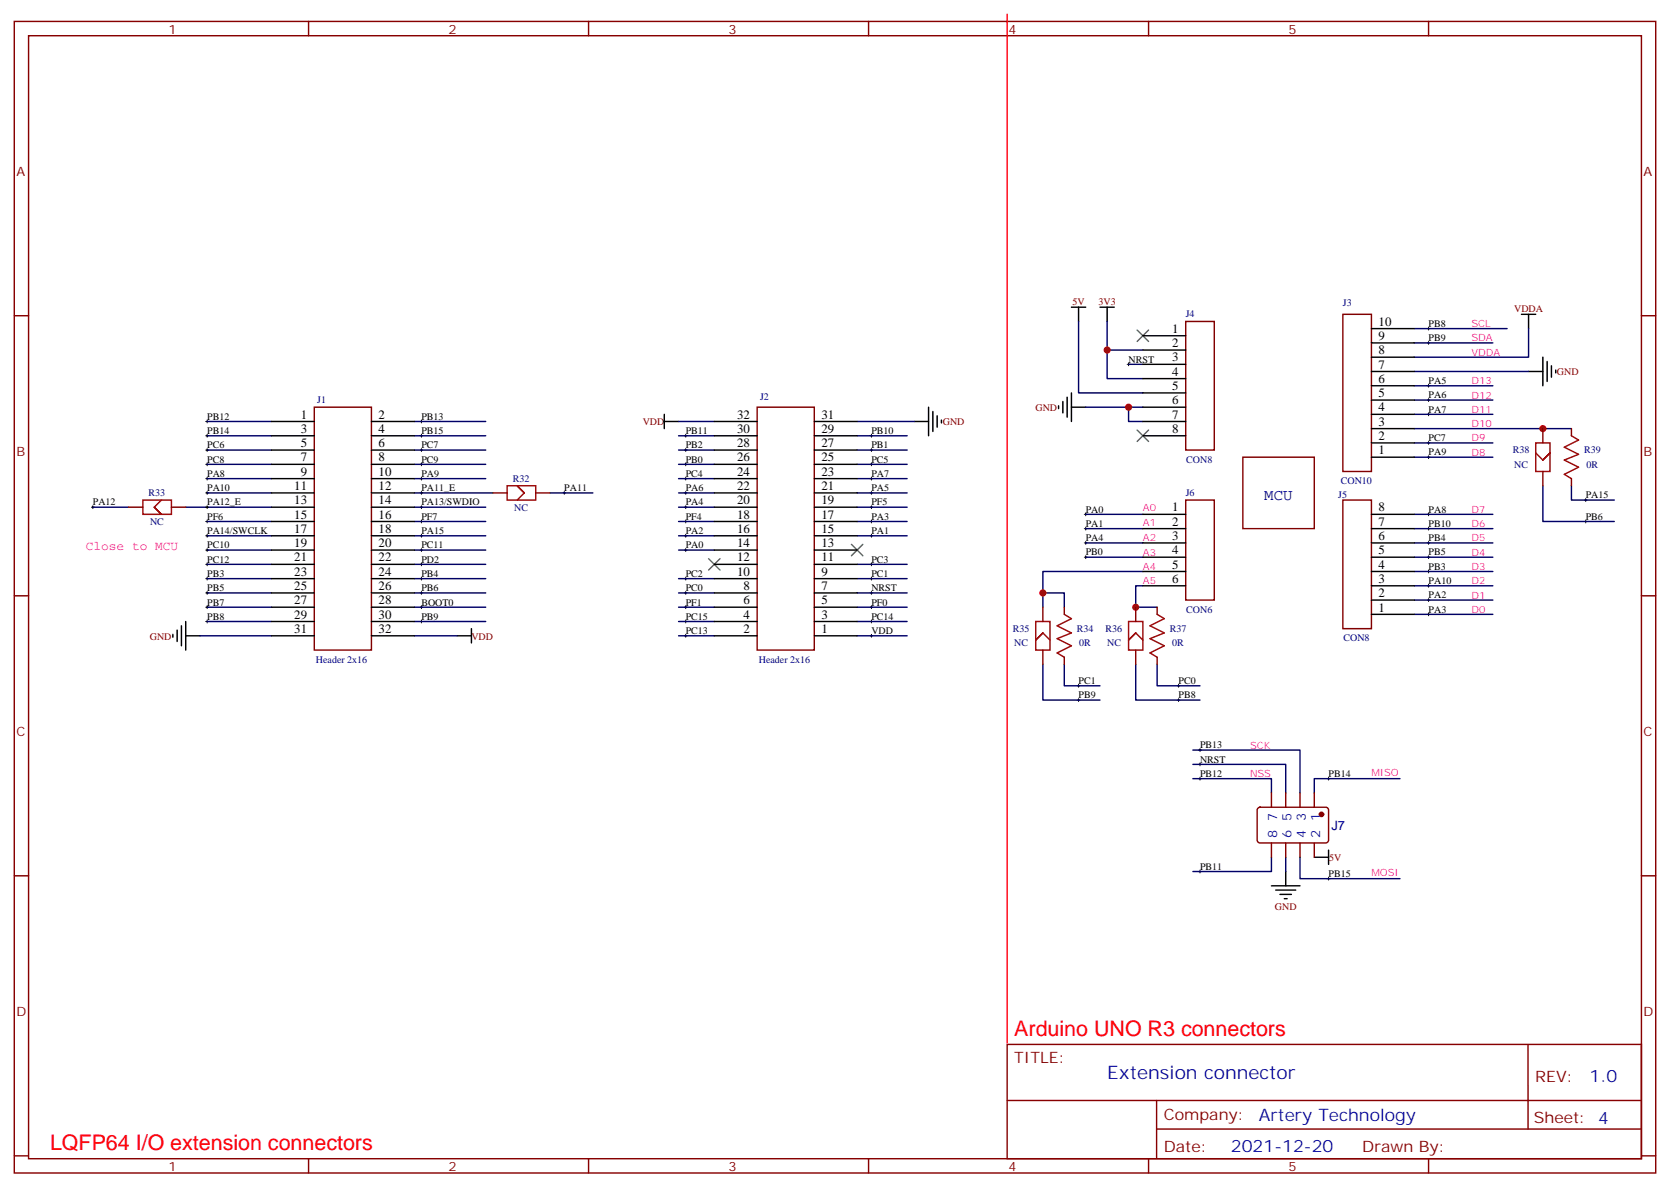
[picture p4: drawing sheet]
<svg xmlns="http://www.w3.org/2000/svg" width="412mm" height="293mm" viewBox="0 0 412 293" stroke-linecap="round" stroke-linejoin="round" font-family="sans-serif">
<g fill="none" stroke="#000" stroke-width=".25">
<path d="M278.3 90h.7M278.7 89.6v.7M352.4 98.8h.7M352.4 95.2h.7M352.4 81.1h.7M352.4 84.7h.7M352.8 80.8v.7M352.8 84.3v.7M352.8 94.9v.7M352.8 98.4v.7M50.8 104.1h.7M50.8 107.6h.7"/>
<path d="M50.8 111.1h.7M50.8 118.2h.7M50.8 114.7h.7M51.2 103.7v.7M51.2 107.2v.7M51.2 110.8v.7M51.2 114.3v.7M51.2 117.8v.7M103.7 104.1h.7M103.7 107.6h.7M103.7 111.1h.7M103.7 118.2h.7"/>
<path d="M103.7 114.7h.7M104.1 103.7v.7M104.1 107.2v.7M104.1 110.8v.7M104.1 114.3v.7M104.1 117.8v.7M169 107.6h.7M169 111.1h.7M169 118.2h.7M169 114.7h.7M169.3 107.2v.7M169.3 110.8v.7"/>
<path d="M169.3 114.3v.7M169.3 117.8v.7M214.8 107.6h.7M214.8 111.1h.7M214.8 118.2h.7M214.8 114.7h.7M215.2 107.2v.7M215.2 110.8v.7M215.2 114.3v.7M215.2 117.8v.7M352.4 109.4h.7M352.4 102.3h.7"/>
<path d="M352.4 112.9h.7M352.8 102v.7M352.8 109v.7M352.8 112.5v.7M22.6 125.2h.7M22.9 124.9v.7M50.8 139.3h.7M50.8 132.3h.7M50.8 135.8h.7M50.8 121.7h.7M50.8 125.2h.7M50.8 128.8h.7"/>
<path d="M51.2 121.4v.7M51.2 124.9v.7M51.2 128.4v.7M51.2 131.9v.7M51.2 135.5v.7M51.2 139v.7M103.7 139.3h.7M103.7 132.3h.7M103.7 135.8h.7M103.7 121.7h.7M103.7 125.2h.7M103.7 128.8h.7"/>
<path d="M104.1 121.4v.7M104.1 124.9v.7M104.1 128.4v.7M104.1 131.9v.7M104.1 135.5v.7M104.1 139v.7M139 121.7h.7M139.3 121.4v.7M169 132.3h.7M169 135.8h.7M169 121.7h.7M169 125.2h.7"/>
<path d="M169 128.8h.7M169.3 121.4v.7M169.3 124.9v.7M169.3 128.4v.7M169.3 131.9v.7M169.3 135.5v.7M214.8 139.3h.7M214.8 132.3h.7M214.8 121.7h.7M214.8 125.2h.7M214.8 128.8h.7M215.2 121.4v.7"/>
<path d="M215.2 124.9v.7M215.2 128.4v.7M215.2 131.9v.7M215.2 139v.7M267.8 137.6h.7M267.8 134.1h.7M267.8 130.5h.7M267.8 127h.7M268.1 126.6v.8M268.1 130.2v.7M268.1 133.7v.7M268.1 137.2v.7"/>
<path d="M352.4 137.6h.7M352.4 134.1h.7M352.4 130.5h.7M352.4 127h.7M352.8 126.6v.8M352.8 130.2v.7M352.8 133.7v.7M352.8 137.2v.7M391.2 128.8h.7M391.2 123.5h.7M391.6 123.1v.7M391.6 128.4v.7"/>
<path d="M50.8 142.9h.7M50.8 146.4h.7M50.8 153.5h.7M50.8 149.9h.7M51.2 142.5v.7M51.2 146v.8M51.2 149.6v.7M51.2 153.1v.7M103.7 142.9h.7M103.7 146.4h.7M103.7 153.5h.7M103.7 149.9h.7"/>
<path d="M104.1 142.5v.7M104.1 146v.8M104.1 149.6v.7M104.1 153.1v.7M169 142.9h.7M169 146.4h.7M169 153.5h.7M169 149.9h.7M169 157h.7M169.3 142.5v.7M169.3 146v.8M169.3 149.6v.7"/>
<path d="M169.3 153.1v.7M169.3 156.6v.7M214.8 142.9h.7M214.8 146.4h.7M214.8 153.5h.7M214.8 149.9h.7M214.8 157h.7M215.2 142.5v.7M215.2 146v.8M215.2 149.6v.7M215.2 153.1v.7M215.2 156.6v.7"/>
<path d="M352.4 141.1h.7M352.4 148.2h.7M352.4 151.7h.7M352.4 144.6h.7M352.8 140.8v.7M352.8 144.3v.7M352.8 147.8v.7M352.8 151.3v.7M266 172.9h.7M266 169.3h.7M266.3 169v.7M266.3 172.5v.7"/>
<path d="M290.7 172.9h.7M290.7 169.3h.7M291 169v.7M291 172.5v.7M296 192.3h.7M296 188.7h.7M296 185.2h.7M296.3 184.9v.7M296.3 188.4v.7M296.3 191.9v.7M327.7 192.3h.7M328.1 191.9v.7"/>
<path d="M296 215.2h.7M296.3 214.8v.7M327.7 217h.7M328.1 216.6v.7"/>
</g>
<path d="M306.9 112.9h17.7v17.6h-17.7z" fill="none" stroke="#800000" stroke-width=".35"/>
<g fill="none" stroke="#000" stroke-width=".35">
<path d="M264.6 75.8h3.5M266.3 75.8v3.6M271.6 75.8h3.6M273.4 75.8v3.6M375.7 77.6h3.5M377.5 77.6v3.5M262.5 99.1v2.9M263.5 98.1v4.9M264.6 97v7.1M377.5 91.7h3.5M381 88.2v7M382.1 89.3v4.9"/>
<path d="M383.1 90.3v2.8M384.2 91.4v.7M164 104.1h3.6M164 102.3v3.5M225.8 104.1h3.5M229.3 100.5v7.1M230.4 101.6v4.9M231.4 102.7v2.8M232.5 103.7v.7M261.4 100.2v.7M264.6 100.5h3.5M42.7 156.6v.7"/>
<path d="M43.7 155.6v2.8M44.8 154.5v5M45.9 157h3.5M45.9 153.5v7M112.9 157h3.5M116.4 155.2v3.5M314 218.7h7M315 219.8h5M317.5 215.2v3.5M324.6 211.7h3.5M328.1 209.9v3.5M316.1 220.8h2.8"/>
<path d="M317.1 221.9h.8"/>
</g>
<g fill="none" stroke="#870000" stroke-width=".35">
<path d="M3.5 5.3h405.4v284.3h-405.4zM7.1 8.8h398.2v277.3h-398.2zM76.2 5.3v3.5M145.3 5.3v3.5M214.5 5.3v3.5M283.6 5.3v3.5M352.8 5.3v3.5M3.5 78h3.6M405.3 78h3.6M3.5 147.1h3.6M405.3 147.1h3.6M3.5 216.3h3.6"/>
<path d="M405.3 216.3h3.6M248.7 257.9h156.6v28.2h-156.6zM377.3 257.9v20.9M248.7 271.7h156.5M285.6 278.8h119.6M285.6 271.7v14.1M3.5 285.4h3.6M76.2 286.1v3.5M145.3 286.1v3.5M214.5 286.1v3.5M283.6 286.1v3.5M352.8 286.1v3.5"/>
<path d="M405.3 285.4h3.6"/>
</g>
<g fill="none" stroke="#006" stroke-width=".35">
<path d="M266.3 79.4v17.6h15.9M273.4 79.4v7h8.8M273.4 86.4v7.1h8.8M278.7 90h3.5M349.2 81.1h23M349.2 84.7h19.5M349.2 91.7h28.3M349.2 95.2h19.5M349.2 98.8h19.5M377.5 81.1v7.1h-28.3M51.2 104.1h15.8M51.2 107.6h15.8"/>
<path d="M51.2 111.1h15.8M51.2 114.7h15.8M51.2 118.2h15.8M102.3 104.1h17.6M102.3 107.6h17.6M102.3 111.1h17.6M102.3 114.7h17.6M102.3 118.2h17.6M167.6 104.1h8.8M167.6 107.6h8.8M167.6 111.1h8.8M167.6 114.7h8.8"/>
<path d="M167.6 118.2h8.8M211.7 104.1h14.1M211.7 107.6h12.3M211.7 111.1h12.3M211.7 114.7h12.3M211.7 118.2h12.3M268.1 100.5h14.1M278.7 100.5v3.6h3.5M349.2 102.3h19.5M349.2 105.8h38.9M349.2 109.4h19.5M349.2 112.9h19.5"/>
<path d="M381 119.9v8.9h17.6M388.1 119.9v3.6h10.5M22.9 125.2h8.8M45.9 125.2h21.1M51.2 128.8h15.8M51.2 121.7h15.8M51.2 139.3h15.8M51.2 135.8h15.8M51.2 132.3h15.8M102.3 128.8h17.6M102.3 125.2h17.6M102.3 121.7h19.4"/>
<path d="M102.3 139.3h17.6M102.3 135.8h17.6M102.3 132.3h17.6M135.8 121.7h10.6M167.6 128.8h8.8M167.6 125.2h8.8M167.6 121.7h8.8M167.6 135.8h8.8M167.6 132.3h8.8M211.7 128.8h12.3M211.7 125.2h12.3M211.7 121.7h12.3"/>
<path d="M211.7 139.3h12.3M211.7 132.3h12.3M268.1 127h14.1M268.1 130.5h14.1M268.1 134.1h14.1M268.1 137.6h14.1M349.2 127h19.5M349.2 130.5h19.5M349.2 134.1h19.5M349.2 137.6h19.5M49.4 157h17.6M51.2 142.9h15.8"/>
<path d="M51.2 153.5h15.8M51.2 149.9h15.8M51.2 146.4h15.8M102.3 157h10.6M102.3 142.9h17.6M102.3 153.5h17.6M102.3 149.9h17.6M102.3 146.4h17.6M167.6 142.9h8.8M167.6 157h8.8M167.6 153.5h8.8M167.6 149.9h8.8"/>
<path d="M167.6 146.4h8.8M211.7 142.9h12.3M211.7 157h12.3M211.7 153.5h12.3M211.7 149.9h12.3M211.7 146.4h12.3M257.5 146.4h5.3v3.5M282.2 141.1h-24.7v8.8M282.2 144.6h-1.7v5.3h5.3M349.2 141.1h19.5M349.2 144.6h19.5M349.2 148.2h19.5"/>
<path d="M349.2 151.7h19.5M257.5 164v8.9h14.1M262.8 164v5.3h8.8M280.5 164v8.9h15.8M285.8 164v5.3h10.5M294.6 192.3h19.4v3.5M294.6 188.7h22.9v7.1M294.6 185.2h26.4v10.6M345.7 192.3h-21.1v3.5M314 211.7v3.5h-19.4M317.5 211.7v3.5M321 211.7v5.3h24.7"/>
</g>
<path d="M280.8 81.5l2.8 2.8M283.6 81.5l-2.8 2.8M280.8 106.2l2.8 2.8M283.6 106.2l-2.8 2.8M175 137.9l2.8 2.9M177.8 137.9l-2.8 2.9M210.3 134.4l2.8 2.8M213.1 134.4l-2.8 2.8" fill="none" stroke="#3c3" stroke-width=".35"/>
<path d="M248.7 3.5v254" fill="none" stroke="#f00" stroke-width=".35"/>
<g fill="#c00">
<circle cx="273.4" cy="86.4" r=".88"/>
<circle cx="278.7" cy="100.5" r=".88"/>
<circle cx="257.5" cy="146.4" r=".88"/>
<circle cx="280.5" cy="149.9" r=".88"/>
<circle cx="381" cy="105.8" r=".88"/>
</g>
<path d="M292.8 79.4h7.1v31.7h-7.1zM331.6 77.6h7.1v38.8h-7.1zM77.6 100.5h14.1v60h-14.1zM187 100.5h14.1v60h-14.1zM292.8 123.5h7.1v24.7h-7.1zM331.6 123.5h7.1v31.7h-7.1z" fill="none" stroke="#800000" stroke-width=".35"/>
<g fill="none" stroke="#000" stroke-width=".35">
<path d="M282.2 82.9h10.6M282.2 86.4h10.6M282.2 90h10.6M282.2 93.5h10.6M282.2 97h10.6M338.7 98.8h10.5M338.7 95.2h10.5M338.7 91.7h10.5M338.7 88.2h10.5M338.7 84.7h10.5M338.7 81.1h10.5M67 104.1h10.6"/>
<path d="M67 107.6h10.6M67 111.1h10.6M67 114.7h10.6M67 118.2h10.6M91.7 104.1h10.6M91.7 107.6h10.6M91.7 111.1h10.6M91.7 114.7h10.6M91.7 118.2h10.6M176.4 104.1h10.6M176.4 107.6h10.6M176.4 111.1h10.6"/>
<path d="M176.4 114.7h10.6M176.4 118.2h10.6M201.1 104.1h10.6M201.1 107.6h10.6M201.1 111.1h10.6M201.1 114.7h10.6M201.1 118.2h10.6M282.2 100.5h10.6M282.2 104.1h10.6M282.2 107.6h10.6M338.7 112.9h10.5M338.7 109.4h10.5"/>
<path d="M338.7 105.8h10.5M338.7 102.3h10.5M67 121.7h10.6M67 125.2h10.6M67 128.8h10.6M67 132.3h10.6M67 135.8h10.6M67 139.3h10.6M91.7 121.7h10.6M91.7 125.2h10.6M91.7 128.8h10.6M91.7 132.3h10.6"/>
<path d="M91.7 135.8h10.6M91.7 139.3h10.6M176.4 121.7h10.6M176.4 125.2h10.6M176.4 128.8h10.6M176.4 132.3h10.6M176.4 135.8h10.6M176.4 139.3h10.6M201.1 121.7h10.6M201.1 125.2h10.6M201.1 128.8h10.6M201.1 132.3h10.6"/>
<path d="M201.1 135.8h10.6M201.1 139.3h10.6M282.2 137.6h10.6M282.2 134.1h10.6M282.2 130.5h10.6M282.2 127h10.6M338.7 137.6h10.5M338.7 134.1h10.5M338.7 130.5h10.5M338.7 127h10.5M67 142.9h10.6M67 146.4h10.6"/>
<path d="M67 149.9h10.6M67 153.5h10.6M67 157h10.6M91.7 142.9h10.6M91.7 146.4h10.6M91.7 149.9h10.6M91.7 153.5h10.6M91.7 157h10.6M176.4 142.9h10.6M176.4 146.4h10.6M176.4 149.9h10.6M176.4 153.5h10.6"/>
<path d="M176.4 157h10.6M201.1 142.9h10.6M201.1 146.4h10.6M201.1 149.9h10.6M201.1 153.5h10.6M201.1 157h10.6M282.2 144.6h10.6M282.2 141.1h10.6M338.7 151.7h10.5M338.7 148.2h10.5M338.7 144.6h10.5M338.7 141.1h10.5"/>
</g>
<g fill="none" stroke="#a10000" stroke-width=".35">
<path d="M125.2 119.9h7.1v3.6h-7.1zM379.2 109.4h3.6v7h-3.6zM379.2 111.8l1.8 1.8M381 113.6l1.8-1.8-1.8 1.8M388.1 107.6l1.7 1.1-3.5 1.7 3.5 1.8-3.5 1.4 3.5 1.8-3.5 1.7 1.8 1.1M35.3 123.5h7v3.5h-7zM38.1 125.2l1.8 1.8-1.8-1.8M39.9 123.5l-1.8 1.7M129.5 121.7l-1.8-1.8 1.8 1.8M129.5 121.7l-1.8 1.8M255.8 153.5h3.5v7h-3.5zM257.5 156.3l-1.7 1.7 1.7-1.7"/>
<path d="M257.5 156.3l1.8 1.7M262.8 151.7l1.8 1.1-3.5 1.7 3.5 1.8-3.5 1.4 3.5 1.8-3.5 1.7 1.7 1.1M278.7 153.5h3.5v7h-3.5zM280.5 156.3l-1.8 1.7 1.8-1.7M280.5 156.3l1.7 1.7M285.8 151.7l1.7 1.1-3.5 1.7 3.5 1.8-3.5 1.4 3.5 1.8-3.5 1.7 1.8 1.1"/>
</g>
<g fill="none" stroke="#870000" stroke-width=".35">
<path d="M381 105.8v3.6M381 116.4v3.5M388.1 105.8v1.8M388.1 118.2v1.7M31.7 125.2h3.6M42.3 125.2h3.6M121.7 121.7h3.5M132.3 121.7h3.5M257.5 149.9v3.6M262.8 149.9v1.8M280.5 149.9v3.6M285.8 149.9v1.8"/>
<path d="M257.5 160.5v3.5M262.8 162.3v1.7M280.5 160.5v3.5M285.8 162.3v1.7M310.7 199.5l.4-.2h16.3a.71 .71 0 0 1 .7 .7v7.4a.76 .76 0 0 1-.7 .7h-16.3a.76 .76 0 0 1-.7-.7v-7.4zM314 195.8v3.5M317.5 195.8v3.5M321 195.8v3.5M324.6 195.8v3.5M314 208.1v3.6M317.5 208.1v3.6M321 208.1v3.6"/>
<path d="M324.6 208.1v3.6"/>
</g>
<circle cx="326.3" cy="201.1" r=".53" fill="#870000" stroke="#870000" stroke-width=".35"/>
<g font-size="5.3" fill="#f00">
<text x="250.5" y="255.8">Arduino UNO R3 connectors</text>
<text x="12.3" y="284">LQFP64 I/O extension connectors</text>
</g>
<text font-size="4.6" fill="#00f" x="273.4" y="266.3">Extension connector</text>
<g font-size="4.2" fill="#00f">
<text x="392.5" y="267.1">1.0</text>
<text x="310.9" y="276.7">Artery Technology</text>
<text x="304" y="284.5">2021-12-20</text>
</g>
<text font-size="3.9" fill="#000080" x="312.2" y="123.5">MCU</text>
<g font-size="3.9" fill="#800">
<text x="250.5" y="262.5">TITLE:</text>
<text x="379.1" y="267.1">REV:</text>
<text x="287.4" y="276.7">Company:</text>
<text x="378.7" y="277.3">Sheet: 4</text>
<text x="287.4" y="284.3">Date:</text>
<text x="336.4" y="284.4">Drawn By:</text>
</g>
<g font-size="3.2" fill="#800">
<text x="41.6" y="8.3">1</text>
<text x="110.8" y="8.3">2</text>
<text x="179.9" y="8.3">3</text>
<text x="249.1" y="8.3">4</text>
<text x="318.2" y="8.3">5</text>
<text x="4.1" y="43.4">A</text>
<text x="405.9" y="43.4">A</text>
<text x="4.1" y="112.5">B</text>
<text x="405.9" y="112.5">B</text>
<text x="4.1" y="181.7">C</text>
<text x="405.9" y="181.7">C</text>
<text x="4.1" y="250.8">D</text>
<text x="405.9" y="250.8">D</text>
<text x="41.6" y="289.1">1</text>
<text x="110.8" y="289.1">2</text>
<text x="179.9" y="289.1">3</text>
<text x="249.1" y="289.1">4</text>
<text x="318.2" y="289.1">5</text>
</g>
<g font-size="3.2">
<text x="289.5" y="82.2">1</text>
<text x="340.4" y="84">9</text>
<text x="340.4" y="80.4">10</text>
<text x="289.5" y="85.7">2</text>
<text x="289.5" y="89.3">3</text>
<text x="340.4" y="87.5">8</text>
<text x="289.5" y="92.8">4</text>
<text x="340.4" y="94.5">6</text>
<text x="340.4" y="91">7</text>
<text x="289.5" y="96.3">5</text>
<text x="289.5" y="99.8">6</text>
<text x="340.4" y="101.6">4</text>
<text x="340.4" y="98.1">5</text>
<text x="74.3" y="103.4">1</text>
<text x="74.3" y="106.9">3</text>
<text x="93.5" y="103.4">2</text>
<text x="93.5" y="106.9">4</text>
<text x="182" y="106.9">30</text>
<text x="182" y="103.4">32</text>
<text x="202.8" y="106.9">29</text>
<text x="202.8" y="103.4">31</text>
<text x="289.5" y="103.4">7</text>
<text x="289.5" y="106.9">8</text>
<text x="340.4" y="105.1">3</text>
<text x="74.3" y="110.4">5</text>
<text x="74.3" y="113.9">7</text>
<text x="93.5" y="110.4">6</text>
<text x="93.5" y="113.9">8</text>
<text x="182" y="113.9">26</text>
<text x="182" y="110.4">28</text>
<text x="202.8" y="113.9">25</text>
<text x="202.8" y="110.4">27</text>
<text x="340.4" y="112.2">1</text>
<text x="340.4" y="108.7">2</text>
<text x="74.3" y="117.5">9</text>
<text x="93.5" y="117.5">10</text>
<text x="182" y="117.5">24</text>
<text x="202.8" y="117.5">23</text>
<text x="72.7" y="121">11</text>
<text x="72.7" y="124.5">13</text>
<text x="93.5" y="121">12</text>
<text x="93.5" y="124.5">14</text>
<text x="182" y="124.5">20</text>
<text x="182" y="121">22</text>
<text x="202.8" y="124.5">19</text>
<text x="202.8" y="121">21</text>
<text x="72.7" y="128.1">15</text>
<text x="72.7" y="131.6">17</text>
<text x="93.5" y="128.1">16</text>
<text x="93.5" y="131.6">18</text>
<text x="182" y="131.6">16</text>
<text x="182" y="128.1">18</text>
<text x="202.8" y="131.6">15</text>
<text x="202.8" y="128.1">17</text>
<text x="289.5" y="126.3">1</text>
<text x="289.5" y="129.8">2</text>
<text x="340.4" y="129.8">7</text>
<text x="340.4" y="126.3">8</text>
<text x="72.7" y="135.1">19</text>
<text x="93.5" y="135.1">20</text>
<text x="182" y="135.1">14</text>
<text x="202.8" y="135.1">13</text>
<text x="289.5" y="133.3">3</text>
<text x="289.5" y="136.9">4</text>
<text x="340.4" y="136.9">5</text>
<text x="340.4" y="133.3">6</text>
<text x="72.7" y="138.6">21</text>
<text x="72.7" y="142.2">23</text>
<text x="93.5" y="138.6">22</text>
<text x="93.5" y="142.2">24</text>
<text x="182" y="142.2">10</text>
<text x="182" y="138.6">12</text>
<text x="202.8" y="142.2">9</text>
<text x="202.8" y="138.6">11</text>
<text x="289.5" y="140.4">5</text>
<text x="289.5" y="143.9">6</text>
<text x="340.4" y="143.9">3</text>
<text x="340.4" y="140.4">4</text>
<text x="72.7" y="145.7">25</text>
<text x="72.7" y="149.2">27</text>
<text x="93.5" y="145.7">26</text>
<text x="93.5" y="149.2">28</text>
<text x="183.6" y="149.2">6</text>
<text x="183.6" y="145.7">8</text>
<text x="202.8" y="149.2">5</text>
<text x="202.8" y="145.7">7</text>
<text x="340.4" y="147.5">2</text>
<text x="72.7" y="152.8">29</text>
<text x="93.5" y="152.8">30</text>
<text x="183.6" y="152.8">4</text>
<text x="202.8" y="152.8">3</text>
<text x="340.4" y="151">1</text>
<text x="72.7" y="156.3">31</text>
<text x="93.5" y="156.3">32</text>
<text x="183.6" y="156.3">2</text>
<text x="202.8" y="156.3">1</text>
</g>
<text font-size="3.2" fill="#f0f" x="21.2" y="135.8">Close to MCU</text>
<g font-size="3.2" fill="#00f">
<text x="315.4" y="202.6" transform="rotate(-90 315.4 202.6)">7</text>
<text x="318.9" y="202.6" transform="rotate(-90 318.9 202.6)">5</text>
<text x="322.4" y="202.6" transform="rotate(-90 322.4 202.6)">3</text>
<text x="326" y="202.6" transform="rotate(-90 326 202.6)">1</text>
<text x="315.4" y="206.8" transform="rotate(-90 315.4 206.8)">8</text>
<text x="318.9" y="206.8" transform="rotate(-90 318.9 206.8)">6</text>
<text x="322.4" y="206.8" transform="rotate(-90 322.4 206.8)">4</text>
<text x="326" y="206.8" transform="rotate(-90 326 206.8)">2</text>
</g>
<text font-size="3.2" fill="#000080" x="328.8" y="204.8">J7</text>
<g font-size="2.5" fill="#800000">
<text x="264.8" y="75.2">5V</text>
<text x="271.3" y="75.2">3V3</text>
<text x="373.9" y="77">VDDA</text>
<text x="384.5" y="92.6">GND</text>
<text x="255.7" y="101.5">GND</text>
<text x="158.7" y="105">VDD</text>
<text x="232.8" y="105">GND</text>
<text x="37" y="157.9">GND</text>
<text x="116.4" y="157.9">VDD</text>
<text x="328.2" y="212.5">5V</text>
<text x="314.8" y="224.8">GND</text>
</g>
<g font-size="2.5" fill="#000080">
<text x="331.6" y="75.5">J3</text>
<text x="292.8" y="78.3">J4</text>
<text x="78.3" y="99.5">J1</text>
<text x="187.7" y="98.8">J2</text>
<text x="373.6" y="112">R38</text>
<text x="391.2" y="112">R39</text>
<text x="126.6" y="119">R32</text>
<text x="293" y="114.3">CON8</text>
<text x="331.1" y="119.6">CON10</text>
<text x="373.9" y="115.5">NC</text>
<text x="391.7" y="115.5">0R</text>
<text x="36.7" y="122.5">R33</text>
<text x="292.8" y="122.4">J6</text>
<text x="330.5" y="123.1">J5</text>
<text x="37" y="129.6">NC</text>
<text x="127" y="126.1">NC</text>
<text x="293" y="151.3">CON6</text>
<text x="250.1" y="156.1">R35</text>
<text x="250.5" y="159.6">NC</text>
<text x="266" y="156.1">R34</text>
<text x="266.5" y="159.6">0R</text>
<text x="273" y="156.1">R36</text>
<text x="273.4" y="159.6">NC</text>
<text x="288.9" y="156.1">R37</text>
<text x="289.5" y="159.6">0R</text>
<text x="331.8" y="158.4">CON8</text>
<text x="78" y="163.7">Header 2x16</text>
<text x="187.4" y="163.7">Header 2x16</text>
</g>
<g font-size="2.5">
<text x="352.8" y="80.7">PB8</text>
<text x="278.7" y="89.5">NRST</text>
<text x="352.8" y="84.2">PB9</text>
<text x="352.8" y="94.8">PA5</text>
<text x="352.8" y="98.4">PA6</text>
<text x="352.8" y="101.9">PA7</text>
<text x="51.2" y="103.6">PB12</text>
<text x="51.2" y="107.2">PB14</text>
<text x="104.1" y="107.2">PB15</text>
<text x="104.1" y="103.6">PB13</text>
<text x="169.3" y="107.2">PB11</text>
<text x="215.2" y="107.2">PB10</text>
<text x="51.2" y="110.7">PC6</text>
<text x="104.1" y="110.7">PC7</text>
<text x="169.3" y="110.7">PB2</text>
<text x="215.2" y="110.7">PB1</text>
<text x="352.8" y="108.9">PC7</text>
<text x="352.8" y="112.5">PA9</text>
<text x="51.2" y="117.8">PA8</text>
<text x="51.2" y="114.2">PC8</text>
<text x="104.1" y="117.8">PA9</text>
<text x="104.1" y="114.2">PC9</text>
<text x="169.3" y="114.2">PB0</text>
<text x="169.3" y="117.8">PC4</text>
<text x="215.2" y="114.2">PC5</text>
<text x="215.2" y="117.8">PA7</text>
<text x="22.9" y="124.8">PA12</text>
<text x="51.2" y="121.3">PA10</text>
<text x="51.2" y="124.8">PA12_E</text>
<text x="104.1" y="124.8">PA13/SWDIO</text>
<text x="104.1" y="121.3">PA11_E</text>
<text x="139.3" y="121.3">PA11</text>
<text x="169.3" y="124.8">PA4</text>
<text x="169.3" y="121.3">PA6</text>
<text x="215.2" y="121.3">PA5</text>
<text x="215.2" y="124.8">PF5</text>
<text x="391.6" y="123">PA15</text>
<text x="51.2" y="131.9">PA14/SWCLK</text>
<text x="51.2" y="128.3">PF6</text>
<text x="104.1" y="131.9">PA15</text>
<text x="104.1" y="128.3">PF7</text>
<text x="169.3" y="131.9">PA2</text>
<text x="169.3" y="128.3">PF4</text>
<text x="215.2" y="131.9">PA1</text>
<text x="215.2" y="128.3">PA3</text>
<text x="268.1" y="130.1">PA1</text>
<text x="268.1" y="126.6">PA0</text>
<text x="352.8" y="126.6">PA8</text>
<text x="352.8" y="130.1">PB10</text>
<text x="391.6" y="128.3">PB6</text>
<text x="51.2" y="135.4">PC10</text>
<text x="104.1" y="135.4">PC11</text>
<text x="169.3" y="135.4">PA0</text>
<text x="268.1" y="137.2">PB0</text>
<text x="268.1" y="133.6">PA4</text>
<text x="352.8" y="133.6">PB4</text>
<text x="352.8" y="137.2">PB5</text>
<text x="51.2" y="138.9">PC12</text>
<text x="51.2" y="142.5">PB3</text>
<text x="104.1" y="142.5">PB4</text>
<text x="104.1" y="138.9">PD2</text>
<text x="169.3" y="142.5">PC2</text>
<text x="215.2" y="142.5">PC1</text>
<text x="215.2" y="138.9">PC3</text>
<text x="352.8" y="140.7">PB3</text>
<text x="51.2" y="146">PB5</text>
<text x="51.2" y="149.5">PB7</text>
<text x="104.1" y="146">PB6</text>
<text x="104.1" y="149.5">BOOT0</text>
<text x="169.3" y="146">PC0</text>
<text x="169.3" y="149.5">PF1</text>
<text x="215.2" y="146">NRST</text>
<text x="215.2" y="149.5">PF0</text>
<text x="352.8" y="147.7">PA2</text>
<text x="352.8" y="144.2">PA10</text>
<text x="51.2" y="153">PB8</text>
<text x="104.1" y="153">PB9</text>
<text x="169.3" y="153">PC15</text>
<text x="215.2" y="153">PC14</text>
<text x="352.8" y="151.3">PA3</text>
<text x="169.3" y="156.6">PC13</text>
<text x="215.2" y="156.6">VDD</text>
<text x="266.3" y="168.9">PC1</text>
<text x="266.3" y="172.4">PB9</text>
<text x="291" y="172.4">PB8</text>
<text x="291" y="168.9">PC0</text>
<text x="296.3" y="184.8">PB13</text>
<text x="296.3" y="188.3">NRST</text>
<text x="296.3" y="191.8">PB12</text>
<text x="328.1" y="191.8">PB14</text>
<text x="296.3" y="214.8">PB11</text>
<text x="328.1" y="216.5">PB15</text>
</g>
<g font-size="2.5" fill="#f0f">
<text x="363.4" y="80.8">SCL</text>
<text x="363.4" y="84.3">SDA</text>
<text x="363.4" y="87.8">VDDA</text>
<text x="363.4" y="94.9">D13</text>
<text x="363.4" y="102">D11</text>
<text x="363.4" y="98.4">D12</text>
<text x="363.4" y="105.5">D10</text>
<text x="363.4" y="112.5">D8</text>
<text x="363.4" y="109">D9</text>
<text x="282.2" y="126.3">A0</text>
<text x="282.2" y="129.8">A1</text>
<text x="363.4" y="130.2">D6</text>
<text x="363.4" y="126.6">D7</text>
<text x="282.2" y="133.7">A2</text>
<text x="282.2" y="137.2">A3</text>
<text x="363.4" y="137.2">D4</text>
<text x="363.4" y="133.7">D5</text>
<text x="282.2" y="140.8">A4</text>
<text x="363.4" y="140.8">D3</text>
<text x="282.2" y="144.3">A5</text>
<text x="363.4" y="147.8">D1</text>
<text x="363.4" y="144.3">D2</text>
<text x="363.4" y="151.3">D0</text>
<text x="308.7" y="184.9">SCK</text>
<text x="308.7" y="191.9">NSS</text>
<text x="338.7" y="191.6">MISO</text>
<text x="338.7" y="216.3">MOSI</text>
</g>
</svg>
